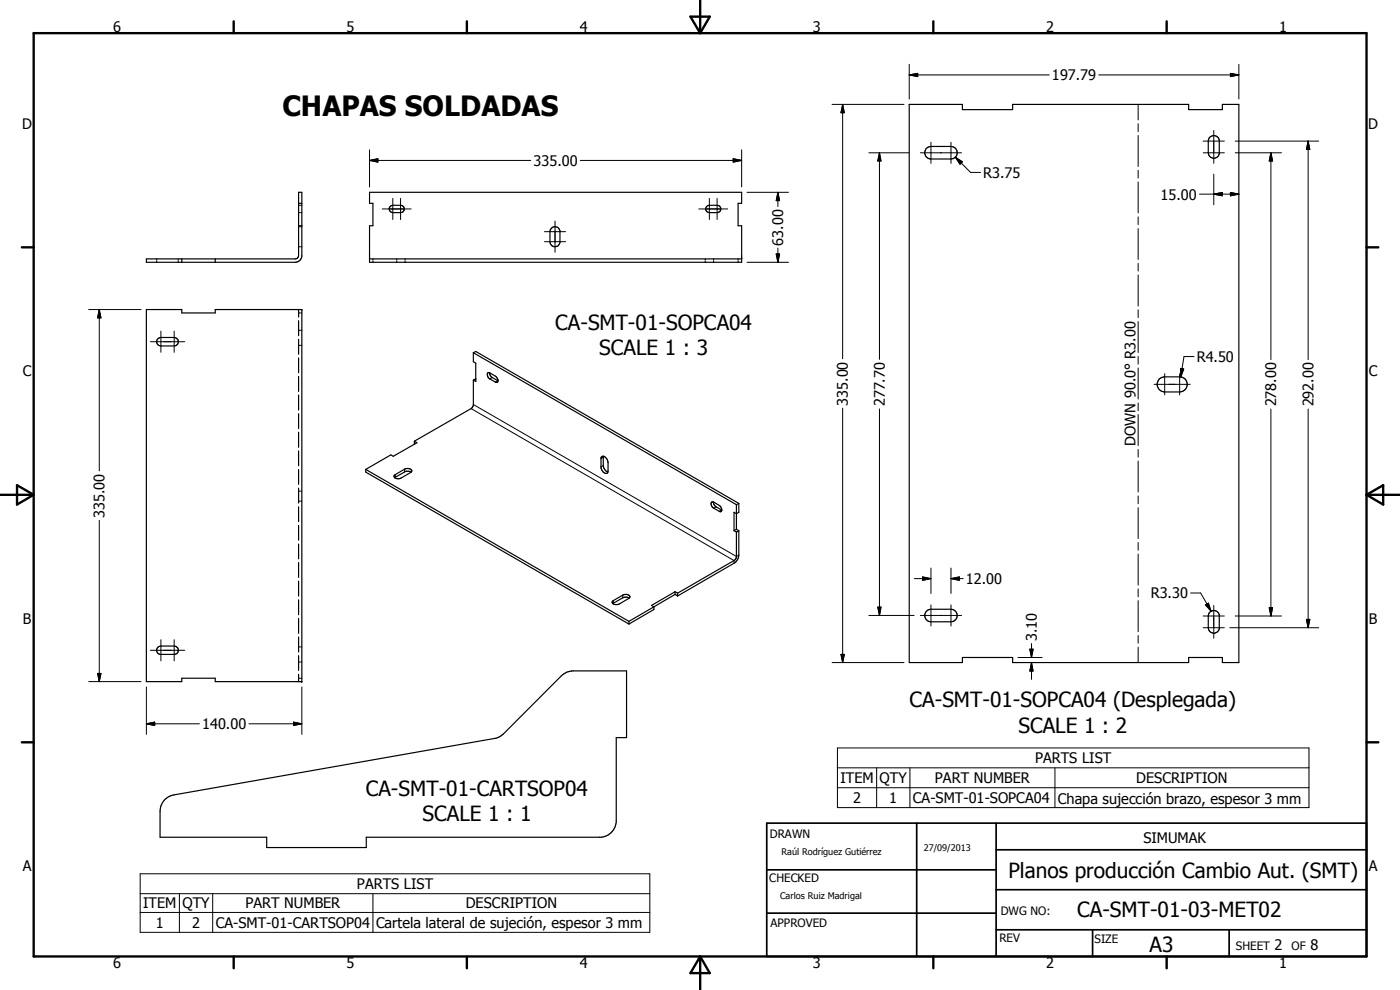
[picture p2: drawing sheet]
<svg xmlns="http://www.w3.org/2000/svg" width="420mm" height="297mm" viewBox="0 0 420 297" stroke-linecap="round" stroke-linejoin="round" font-family="sans-serif">
<g fill="none" stroke="#000" stroke-width=".35">
<path d="M272.9 31.3h15.9v1.6h15.1v-1.6h52.8v1.6h10.1v-1.6h5v167.5h-5v-1.5h-10.1v1.5h-52.8v-1.5h-15.1v1.5h-15.9zM110.9 57.7h111.7v3.3h-1.1v6.7h1.1v11h-111.7v-11h1v-6.7h-1zM277.9 44.6l.6-.4 .9-.3h6a1.88 1.88 0 0 1 1.8 1.9 1.88 1.88 0 0 1-1.8 1.9h-6a1.9 1.9 0 0 1-1.7-1.1 1.9 1.9 0 0 1 .2-2zM363 41.2a1.69 1.69 0 0 1 2.9 .8v4.1a1.67 1.67 0 0 1-1.8 1.4 1.67 1.67 0 0 1-1.5-1.7v-3.5zM43.9 77.7l45.2-.1 .5-.9v-19h1v19.3a2.07 2.07 0 0 1-2 1.7h-44.7zM47 77.7v.3M47 78.4v.3M53.5 77.7v.3M53.5 78.4v.3M54.6 77.7v1M64.6 77.7v1M89.6 63.8h.3"/>
<path d="M89.6 61.6h.3M89.6 67.7h1M89.6 61h1M89.6 68h.3M89.6 74h.3M90.2 63.8h.4M90.2 61.6h.4M90.2 68h.4M90.2 74h.4M110.9 77.7h111.7M111.9 77.7v.3M111.9 78.4v.3"/>
<path d="M117 62l.9-.4h2.3a1.1 1.1 0 0 1 1.1 1.1 1.1 1.1 0 0 1-1.1 1.1h-2.3a1.1 1.1 0 0 1-1-.6 1.1 1.1 0 0 1 .1-1.2zM119.1 77.7v.3M119.1 78.4v.3M121.6 77.7v.3M121.6 78.4v.3M165.5 68.5a1.54 1.54 0 0 1 2.6 .7v3.6a1.52 1.52 0 0 1-1.7 1.2 1.52 1.52 0 0 1-1.4-1.5v-3zM211.7 77.7v.3M211.7 78.4v.3M212 62l.9-.4h2.3a1.1 1.1 0 0 1 1.1 1.1 1.1 1.1 0 0 1-1.1 1.1h-2.3a1.1 1.1 0 0 1-1-.6 1.1 1.1 0 0 1 .1-1.2zM214.2 77.7v.3M214.2 78.4v.3M221.5 77.7v.3"/>
<path d="M221.5 78.4v.3M43.9 92.9h10.7v1h10v-1h26v111.6h-26v-1h-10v1h-10.7zM89.6 92.9v2.2M89.6 96.2v4.5M89.6 99.1h.3M89.6 93.9h.3M90.2 99.1h.4M90.2 93.9h.4M47.3 101.7l1-.4h4a1.27 1.27 0 0 1 1.2 1.2 1.27 1.27 0 0 1-1.2 1.3h-4a1.26 1.26 0 0 1-1.2-.7 1.26 1.26 0 0 1 .2-1.4zM89.6 101.8v4.5M89.6 107.4v4.4M89.6 112.9v4.5"/>
<path d="M89.6 118.5v4.5M89.6 103.6h.3M90.2 103.6h.4M142.1 114v7.6l-.4 .7-17.3 10.1M142.1 105.8v2.7l.7 .5v5.5l-.7-.5M142.1 105.8l78.9 45.6M142.1 105.8l.7-.3 78.9 45.5M142.8 113.7l-.7 .3M146.4 111.9l.4-.1 1.9 1.1a1.45 1.45 0 0 1 .6 1.8h-.5l-1.8-1a1.41 1.41 0 0 1-.6-1.8zM147 111.9l.4 1.1 2 1.3M347.9 113.7l1.6-.6h4.5a2.26 2.26 0 0 1 2.3 2.2 2.26 2.26 0 0 1-2.3 2.3h-4.5a2.31 2.31 0 0 1-2-1.4 2.31 2.31 0 0 1 .4-2.5zM89.6 124.1v4.5"/>
<path d="M89.6 129.7v4.5M89.6 135.3v4.4M124.4 133.2h.1M124.4 132.4l.7 .4-7.1 4.1-.7-.4-7.5 4.3M124.4 132.4v.8M180.4 137.2a1.34 1.34 0 0 1 2 1.1l.1 3-.2 .6a1.57 1.57 0 0 1-1.9-1.6zM181.1 136.9l-.1 2.8a2.45 2.45 0 0 0 1.4 1.9M89.6 140.9v4.4M89.6 146.5v4.4M89.6 152.1v4.4M89.6 157.6v4.5M89.6 147.4h.3"/>
<path d="M89.6 150.4h.3M90.2 147.4h.4M90.2 150.4h.4M109.8 140.8v.8l79 45.6M109.8 140.8l79 45.6M118.3 142.7l3.1-1.9a1.38 1.38 0 0 1 2.2 .6l-3.2 2a1.28 1.28 0 0 1-2.1-.6zM123.3 141.7l-.6-.3h-.8l-3.4 1.9M213.6 150.7h.6l1.6 .9a1.31 1.31 0 0 1 .5 1.9l-2.1-1a1.41 1.41 0 0 1-.6-1.8zM214.1 150.7l.1 .6 .5 .6 1.9 1.2M220.3 159.2l.7 .4M221 159.6v7.5l-.4 .8-17.2 10.1M221 151.4v7.4"/>
<path d="M221 158.8l.7 .5M221 158.8l-.7 .4M221.7 159.3v7.2a3 3 0 0 1-1.4 2.5l-16.9 9.8M221.7 159.3l-.7 .3M221.7 151v2.7l-.7 .4-.7-.4v5.5M221.7 151l-.7 .4M89.6 163.2v4.5M89.6 168.8v4.5M89.6 174.4v4.5M89.6 180v4.4M188.8 179.5l-.4-.3h-1l-3.5 1.9M202.6 177.5l-7.1 4.2 .7 .4"/>
<path d="M202.6 178.4l-6.4 3.7M202.6 177.5v.9M202.6 178.4l.8 .4M202.6 177.5l.8 .5M203.4 178v.8M47.3 194.3l1-.5h4a1.27 1.27 0 0 1 1.2 1.2 1.27 1.27 0 0 1-1 1.3h-4.5a1.27 1.27 0 0 1-.7-2zM89.6 185.5v4.5M89.6 191.1v4.5M89.6 196.7v4.5M89.6 194.1h.3M89.6 198.6h.3M90.2 194.1h.4"/>
<path d="M90.2 198.6h.4M183.9 180.3l3-1.7a1.35 1.35 0 0 1 2.1 .6l-3.2 2a1.38 1.38 0 0 1-2.1-.6zM188.8 186.4v.8M196.2 182.1v.8l-7.4 4.3M196.2 182.1l-7.4 4.3M277.9 183.5l.6-.5 .9-.2h6a1.88 1.88 0 0 1 1.8 1.9 1.88 1.88 0 0 1-1.8 1.9h-6a1.9 1.9 0 0 1-1.7-1.1 1.9 1.9 0 0 1 .2-2zM363 183.7a1.66 1.66 0 0 1 1.7-.5 1.66 1.66 0 0 1 1.2 1.3v4.1a1.67 1.67 0 0 1-1.8 1.4 1.67 1.67 0 0 1-1.5-1.7v-3.5zM89.6 202.3v2.2M89.6 203.5h.3M90.2 203.5h.4M49.4 240l1.3-1 1.5-.5 96.7-17 2.2-1.3 17.8-17.8a4.8 4.8 0 0 1 3.1-1.1h16v20h-3.1v25.5a5.1 5.1 0 0 1-4.4 4.4h-70.6v3.1h-29.9v-3.1h-32l.1-8.3 .4-1.6z"/>
</g>
<g fill="none" stroke="#000" stroke-width=".3">
<path d="M272.9 19.3v10.4M371.8 19.3v10.4M249.7 31.3h21.6M252.9 31.3l.5 2.5h-1zM252.9 31.3v76.4M272.9 22.5l2.5-.5v1zM272.9 22.5h42M329.8 22.5h42M341.6 31.3v4.7M341.6 37.1v2.4M364.3 39.2v9.8M369.3 22l2.5 .5-2.5 .5z"/>
<path d="M110.9 48.1l2.5-.5v1zM110.9 48.1h48.4M110.9 45v11.1M117.9 59.5v6.4M120.2 59.5v6.4M174.1 48.1h48.5M212.9 59.5v6.4M215.2 59.5v6.4M220 47.6l2.6 .5-2.6 .5zM222.6 45v11.1M224.2 57.7h12.4M233.5 57.7l.5 2.5h-1.1z"/>
<path d="M233.5 57.7v4.3M260.8 45.8h11.9M263.9 45.8l.5 2.5h-1zM263.9 45.8v62M276.2 45.8h12.4M279.4 42.7v6.3M285.4 42.7v6.3M286.7 47.2l2.1 1.4-.7 .7zM286.7 47.2l4.6 4.5h3M341.6 40.6v9.4M341.6 51.1v2.3M341.6 54.6v9.3"/>
<path d="M360 58.3h11.8M361.1 42.3h6.3M361.1 45.8h6.3M364.3 58.3l2.5-.6v1.1zM364.3 52.2v9.2M369.3 57.7l2.5 .6-2.5 .5zM370.7 42.3h25.1M370.7 45.8h13.9M381.4 45.8l.5 2.5h-1zM381.4 45.8v62.1M392.6 42.3l.5 2.5h-1zM392.6 42.3v65.6"/>
<path d="M114.7 62.7h8.7M163.4 69.5h6.3M163.4 72.5h6.3M166.6 66.3v9.4M209.7 62.7h8.7M224.2 78.7h12.4M232.9 76.2h1.1l-.5 2.5zM233.5 74.4v4.3M341.6 65.1v2.3M341.6 68.6v9.3M341.6 79v2.3M26.6 92.9h15.7"/>
<path d="M29.8 92.9l.5 2.5h-1zM29.8 92.9v48.4M48.3 99.4v6.3M52.3 99.4v6.3M341.6 82.5v9.3M341.6 93v2.3M341.6 96.5v9.3M45.1 102.5h10.3M147.7 113.3l-.7 .4M149.4 114.2l-.7 .4M341.6 106.9v2.4M341.6 110.4v9.3"/>
<path d="M346.4 115.3h10.8M349.5 112.1v6.4M354 112.1v6.4M354.3 110.5l.9 .2-.8 2.4zM358.3 107h-3l-.9 6.1M141.4 122.6l78.9 45.6v.8M142.1 121.4l78.9 45.6 .7-.5M181 137.2l-.6 .4M181 139.7l-.6 .4M252.9 122.5v76.3M263.9 122.7v62M341.6 120.9v2.3"/>
<path d="M341.6 124.4v9.3M341.6 134.9v2.3M341.6 138.3v9.3M381.4 122.7v62.1M392.6 122.7v65.6M29.8 156.1v48.4M118.6 142.4v.8M121.4 140.8v.8M214.9 152.1l-.7 .4M216.6 153l-.8 .4M341.6 148.8v2.3M341.6 152.3v9.3"/>
<path d="M186.9 178.6v.8M274.4 173.6h5M276.9 173.1l2.5 .5-2.5 .5zM279.4 170.4v7.7M285.4 173.6l2.5-.5v1zM285.4 170.4v7.7M285.4 173.6h3.7M341.6 162.8v2.3M341.6 166.2v9.4M341.6 176.7v2.4M357.3 177.9h3l3.2 5.5M45.1 195.1h10.3"/>
<path d="M48.3 191.9v6.4M52.3 191.9v6.4M184.1 180.2v.8M249.7 198.8h21.6M252.4 196.3h1l-.5 2.5zM260.8 184.7h13.6M263.4 182.2h1l-.5 2.5zM276.2 184.7h12.4M279.4 181.5v6.3M285.4 181.5v6.3M305.5 197.3h7.2M309.1 194.8h.9l-.4 2.5z"/>
<path d="M309.6 198.8l.4 2.5h-.9zM309.6 193.1v4.2M309.6 198.8v5M341.6 180.2v9.3M341.6 190.7v2.3M341.6 194.2v4.6M361.1 188.3h6.3M361.1 184.8h6.3M361.8 181.5l.9-.5 .8 2.4zM364.3 181.7v9.8M369.1 188.3h26.7M370.7 184.8h13.9"/>
<path d="M380.9 182.3h1l-.5 2.5zM392.1 185.8h1l-.5 2.5zM26.6 204.5h15.7M29.3 202.1h1l-.5 2.4zM43.9 217.2l2.5-.5v1zM43.9 217.2h15.9M43.9 206.1v14.2M74.7 217.2h15.9M88.1 216.7l2.5 .5-2.5 .5zM90.6 206.1v14.2M251.3 224.4h141.5v17.9h-141.5zM251.3 230.4h141.5"/>
<path d="M251.3 236.3h141.5M263.1 230.4v11.9M273.1 230.4v11.9M316.6 230.4v11.9M42.1 262.2h152.9v17.5h-152.9zM42.1 268.1h152.9M42.1 273.8h152.9M53.8 268.1v11.6M63.8 268.1v11.6M111.9 268.1v11.6"/>
</g>
<g fill="#000">
<circle cx="90.6" cy="92.9" r=".18"/>
<circle cx="142.8" cy="113.7" r=".18"/>
<circle cx="90.6" cy="204.5" r=".18"/>
</g>
<g fill="none" stroke="#000" stroke-width=".71">
<path d="M10.1 9.9h400v277.1h-400zM70.1 6.4v3.5M140.1 6.4v3.5M207.2 5h5.8l-2.9 4.9zM210.1 0v9.9M280.1 6.4v3.5M350.1 6.4v3.5M6.6 74.2h3.5M410.1 74.2h3.6M.1 148.5h10M5.1 145.6l5 2.9-5 2.9zM410.1 148.5h10"/>
<path d="M410.1 148.5l5-2.9v5.8zM6.6 222.7h3.5M410.1 222.7h3.6M70.1 287v3.5M140.1 287v3.5M210.1 287v10M210.1 287l2.9 5h-5.8zM280.1 287v3.5M350.1 287v3.5"/>
</g>
<path d="M230.1 247h180v40h-180zM275.1 247v40M298.9 255h111.2M298.9 247v40M230.1 274h68.8M230.1 261h68.8M298.9 279h111.2M298.9 267h111.2M327.9 279v8M368.9 279v8" fill="none" stroke="#000" stroke-width=".51"/>
<g fill="#000">
<path d="M252.9 31.3l.5 2.5h-1zM272.9 22.5l2.5-.5v1zM369.3 22l2.5 .5-2.5 .5zM110.9 48.1l2.5-.5v1zM220 47.6l2.6 .5-2.6 .5zM263.9 45.8l.5 2.5h-1zM286.7 47.2l2.1 1.4-.7 .7zM364.3 58.3l2.5-.6v1.1zM369.3 57.7l2.5 .6-2.5 .5zM381.4 45.8l.5 2.5h-1zM392.6 42.3l.5 2.5h-1zM232.9 76.2h1.1l-.5 2.5z"/>
<path d="M233.5 57.7l.5 2.5h-1.1zM29.8 92.9l.5 2.5h-1zM354.3 110.5l.9 .2-.8 2.4zM276.9 173.1l2.5 .5-2.5 .5zM285.4 173.6l2.5-.5v1zM252.4 196.3h1l-.5 2.5zM263.4 182.2h1l-.5 2.5zM309.1 194.8h.9l-.4 2.5zM361.8 181.5l.9-.5 .8 2.4zM380.9 182.3h1l-.5 2.5zM392.1 185.8h1l-.5 2.5zM29.3 202.1h1l-.5 2.4z"/>
<path d="M43.9 217.2l2.5-.5v1zM88.1 216.7l2.5 .5-2.5 .5zM309.6 198.8l.4 2.5h-.9z"/>
</g>
<text font-size="8.4" x="84.7" y="34.7">CHAPAS SOLDADAS</text>
<g font-size="6.3">
<text x="166.6" y="99">CA-SMT-01-SOPCA04</text>
<text x="179.8" y="106.6">SCALE 1 : 3</text>
<text x="273" y="212.3">CA-SMT-01-SOPCA04 (Desplegada)</text>
<text x="305.6" y="219.8">SCALE 1 : 2</text>
<text x="109.8" y="238.8">CA-SMT-01-CARTSOP04</text>
<text x="126.8" y="246.4">SCALE 1 : 1</text>
<text x="302.6" y="263.3">Planos producción Cambio Aut. (SMT)</text>
<text x="323.3" y="275.1">CA-SMT-01-03-MET02</text>
<text x="345" y="285.6">A3</text>
</g>
<g font-size="4.4">
<text x="34" y="9.6">6</text>
<text x="104" y="9.6">5</text>
<text x="174" y="9.6">4</text>
<text x="244" y="9.6">3</text>
<text x="313.9" y="9.6">2</text>
<text x="383.9" y="9.6">1</text>
<text x="315.7" y="24.1">197.79</text>
<text x="6.7" y="38.7">D</text>
<text x="410.6" y="38.7">D</text>
<text x="160.1" y="49.7">335.00</text>
<text x="295.1" y="53.3">R3.75</text>
<text x="348.3" y="59.9">15.00</text>
<text x="235.1" y="73.7" transform="rotate(-90 235.1 73.7)">63.00</text>
<text x="6.8" y="112.9">C</text>
<text x="359.1" y="108.6">R4.50</text>
<text x="410.8" y="112.9">C</text>
<text x="254.5" y="121.7" transform="rotate(-90 254.5 121.7)">335.00</text>
<text x="265.5" y="121.9" transform="rotate(-90 265.5 121.9)">277.70</text>
<text x="383" y="122" transform="rotate(-90 383 122)">278.00</text>
<text x="394.2" y="122" transform="rotate(-90 394.2 122)">292.00</text>
<text x="340.7" y="133.8" transform="rotate(-90 340.7 133.8)">DOWN 90.0° R3.00</text>
<text x="31.4" y="155.3" transform="rotate(-90 31.4 155.3)">335.00</text>
<text x="289.9" y="175.2">12.00</text>
<text x="345.3" y="179.5">R3.30</text>
<text x="6.9" y="187.2">B</text>
<text x="410.8" y="187.2">B</text>
<text x="311.1" y="192.3" transform="rotate(-90 311.1 192.3)">3.10</text>
<text x="60.7" y="218.7">140.00</text>
<text x="310.6" y="229">PARTS LIST</text>
<text x="252.2" y="234.9">ITEM</text>
<text x="264" y="235">QTY</text>
<text x="280.6" y="234.9">PART NUMBER</text>
<text x="341" y="235">DESCRIPTION</text>
<text x="256" y="241">2</text>
<text x="266.9" y="240.9">1</text>
<text x="274" y="241">CA-SMT-01-SOPCA04</text>
<text x="317.5" y="241.1">Chapa sujección brazo, espesor 3 mm</text>
<text x="343.1" y="252.9">SIMUMAK</text>
<text x="6.8" y="261.5">A</text>
<text x="410.8" y="261.5">A</text>
<text x="107.1" y="266.8">PARTS LIST</text>
<text x="43" y="272.5">ITEM</text>
<text x="54.8" y="272.6">QTY</text>
<text x="73.6" y="272.5">PART NUMBER</text>
<text x="139.8" y="272.6">DESCRIPTION</text>
<text x="46.8" y="278.4">1</text>
<text x="57.6" y="278.4">2</text>
<text x="64.8" y="278.4">CA-SMT-01-CARTSOP04</text>
<text x="112.8" y="278.6">Cartela lateral de sujeción, espesor 3 mm</text>
<text x="382.5" y="285">2</text>
<text x="393.3" y="285">8</text>
<text x="34" y="290.6">6</text>
<text x="104" y="290.6">5</text>
<text x="174" y="290.6">4</text>
<text x="244" y="290.6">3</text>
<text x="313.9" y="290.6">2</text>
<text x="383.9" y="290.6">1</text>
</g>
<g font-size="3.5">
<text x="231" y="251.5">DRAWN</text>
<text x="230.9" y="264.6">CHECKED</text>
<text x="300.3" y="274.5">DWG NO:</text>
<text x="231.3" y="278.3">APPROVED</text>
<text x="299.9" y="282.6">REV</text>
<text x="328.5" y="283.1">SIZE</text>
<text x="370.9" y="285">SHEET</text>
<text x="387.6" y="285">OF</text>
</g>
<g font-size="2.7">
<text x="234.5" y="256.6">Raúl Rodríguez Gutiérrez</text>
<text x="277.2" y="255.3">27/09/2013</text>
<text x="234.1" y="269.7">Carlos Ruiz Madrigal</text>
</g>
</svg>
